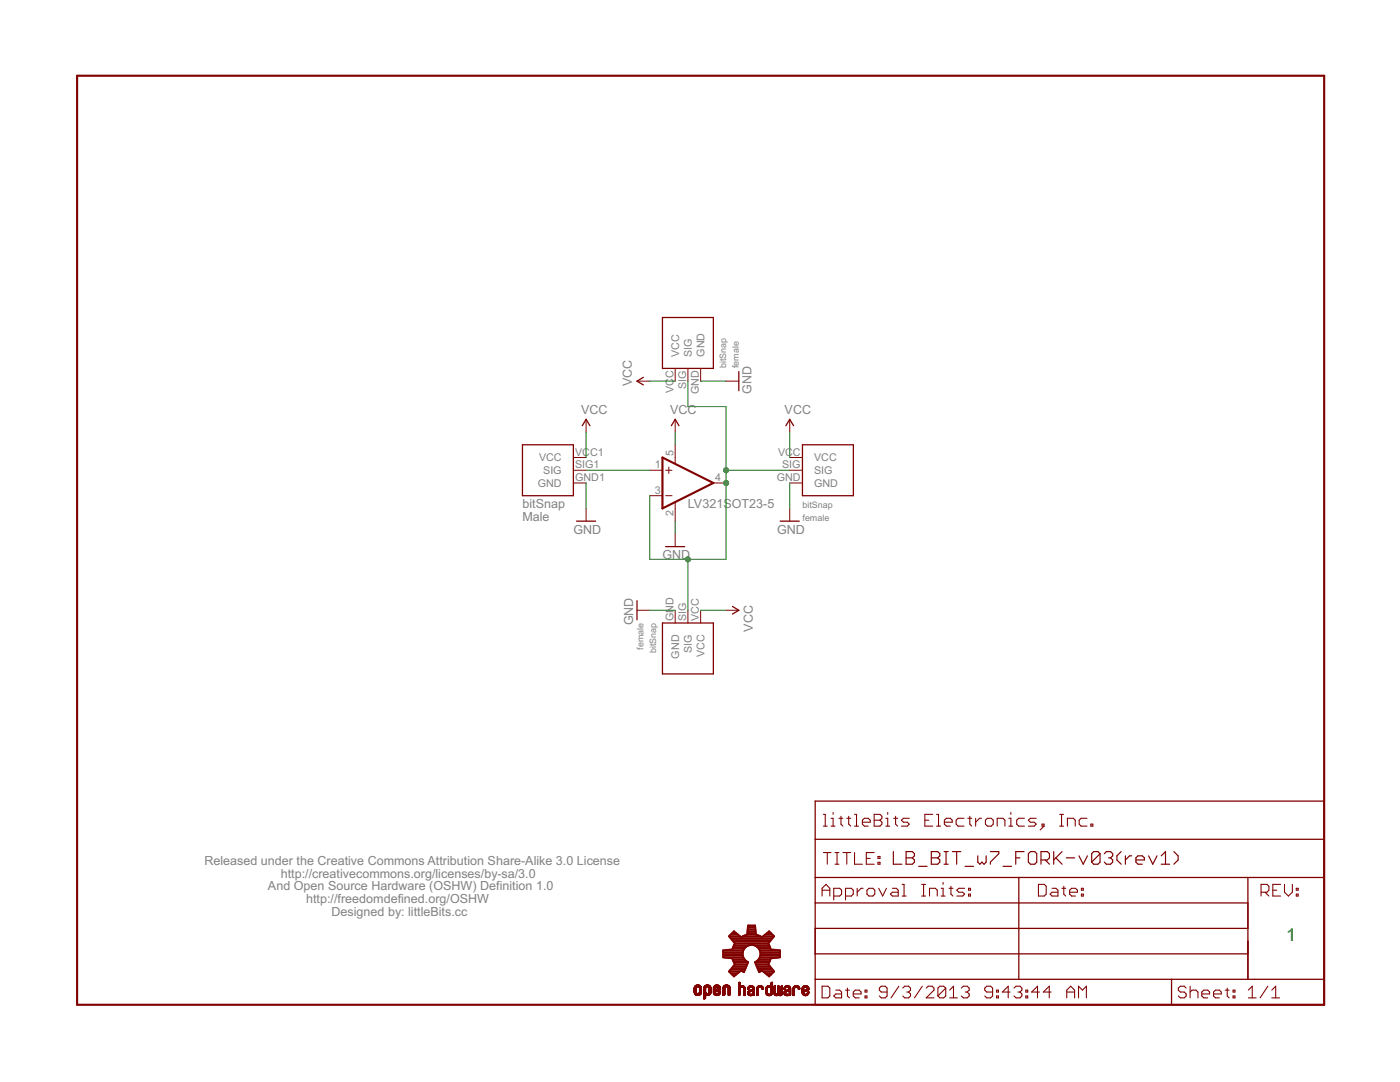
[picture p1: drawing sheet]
<svg xmlns="http://www.w3.org/2000/svg" width="279mm" height="216mm" viewBox="0 0 279 216" stroke-linecap="round" stroke-linejoin="round" font-family="sans-serif">
<g fill="none" stroke="#800000" stroke-width=".2">
<path d="M127.1 76.1h2.6M134.7 73.5v2.6M137.3 73.5v2.6M139.8 73.5v2.6M144.9 76.1h2.5M114.4 93.8h2.6M114.4 96.4h2.6M114.4 91.3h2.6M117 83.7v2.5M129.7 93.8h2.5M129.7 98.9h2.5M132.8 93.8h1.3"/>
<path d="M132.8 98.9h1.3M133.5 93.2v1.3M134.7 83.7v2.5M134.7 88.8v3.7M142.4 96.4h2.5M157.6 93.8h2.5M157.6 96.4h2.5M157.6 83.7v2.5M157.6 91.3h2.5M117 101.5v2.5M134.7 100.3v3.7M134.7 106.5v2.6"/>
<path d="M157.6 101.5v2.5M127.1 121.8h2.6M134.7 121.8v2.5M137.3 121.8v2.5M139.8 121.8v2.5M144.9 121.8h2.5M138.5 198h.5M138.5 198h.4M138.5 197.9h.4M138.5 197.8h.4M138.5 197.7h.4M138.5 197.6h.4"/>
<path d="M138.5 197.5h.4M138.5 197.4h.4M138.5 197.3h.4M138.5 197.2h.4M138.6 198.1h.4M138.6 198.2h.6M138.6 198.2h.5M138.6 196.9h1.3M138.6 198.3h1.3M138.6 196.8h1.3M138.7 196.8h1.1M138.7 196.7h1.1"/>
<path d="M138.7 198.5h1.1M138.8 196.7h.9M138.8 198.5h.9M138.9 196.6h.8M138.9 198.6h.7M138.9 196.6h.7M138.9 197.2h-.4M139 197.1h-.5M139 197.1h-.4M139 198.6h.5M139 197h-.4M139.1 197h-.5"/>
<path d="M139.1 196.5h.3M139.1 198.6h.3M139.4 197h.6M139.5 198.1h.5M139.5 197h.5M139.5 197.1h.5M139.6 197.1h.4M139.6 198h.4M139.6 197.9h.4M139.6 197.8h.4M139.6 197.7h.4M139.6 197.6h.4"/>
<path d="M139.6 197.5h.4M139.6 197.4h.4M139.6 197.3h.4M139.6 197.2h.4M139.8 198.4h-1.1M139.9 198.4h-1.2M139.9 198.3h-1.3M140 198.2h-.6M140 198.2h-.5M140 198.1h-.4M140.4 199.2h.4M140.4 199.1h.4"/>
<path d="M140.4 199h.4M140.4 198.9h.4M140.4 198.8h.4M140.4 198.7h.4M140.4 198.6h.4M140.4 198.5h1.3M140.4 198.3h1.4M140.4 198.2h.7M140.4 198.2h.6M140.4 198.1h.5M140.4 198h.4M140.4 197.9h.4"/>
<path d="M140.4 197.8h.4M140.4 197.7h.4M140.4 197.6h.4M140.4 197.5h.4M140.4 197.4h.4M140.4 197.3h.4M140.4 197.2h.4M140.5 199.3h.1M140.5 196.9h1.3M140.6 196.8h1.2M140.6 199.3h-.1M140.6 196.7h1.1"/>
<path d="M140.7 196.7h1M140.8 199.3h-.4M140.8 196.6h.8M140.8 199.2h-.4M140.8 196.6h.7M140.8 197.2h-.4M140.9 197.1h-.5M140.9 197.1h-.4M140.9 197h-.4M141 197h-.5M141 196.5h.3M141 198.6h.3"/>
<path d="M141.3 197h.6M141.4 198.2h.5M141.4 197h.5M141.4 198.6h-1M141.5 197.1h.4M141.5 198h.4M141.5 197.9h.4M141.5 197.8h.4M141.5 197.7h.4M141.5 197.6h.4M141.5 197.5h.4M141.5 197.4h.4"/>
<path d="M141.5 197.3h.4M141.5 197.2h.4M141.5 198.6h-1.1M141.6 198.5h-1.2M141.7 198.4h-1.3M141.8 198.4h-1.4M141.8 198.3h-1.4M141.8 196.9h-1.3M141.9 198.2h-.6M141.9 198.1h-.5M141.9 198.1h-.4M142.4 198.2h.5"/>
<path d="M142.4 198.1h.4M142.4 198h.4M142.4 197.5h1.4M142.4 197.4h.3M142.4 197.3h.3M142.4 197.2h.3M142.4 197.1h.4M142.4 198.2h.6M142.4 198.3h1.3M142.4 196.9h1.4M142.5 198.3h1.2M142.5 196.9h1.2"/>
<path d="M142.5 196.8h1.2M142.5 198.4h1.1M142.6 196.7h1M142.6 198.5h1M142.7 196.6h.8M142.7 198.6h.7M142.7 196.6h.7M142.8 198h-.4M142.8 197.2h-.4M142.8 197.1h-.4M142.8 198.6h.5M142.8 197.9h-.4"/>
<path d="M142.9 197.4h.9M142.9 197h-.5M142.9 197.9h-.5M142.9 198.6h.3M142.9 196.5h.3M143 197.4h.8M143.1 197.8h-.7M143.2 197.3h.6M143.2 197h.6M143.3 197.7h-.9M143.3 197h.5M143.3 197.1h.5"/>
<path d="M143.4 197.2h.4M143.4 198.1h.4M143.4 197.7h-1M143.4 197.1h.4M143.4 198h.4M143.4 197.9h.4M143.5 197.8h.3M143.5 197.6h-1.1M143.6 197.8h.2M143.6 197.6h-1.2M143.7 198.4h-1.2M143.7 197.7h.1"/>
<path d="M143.7 197.5h-1.3M143.8 198.2h-.6M143.8 198.2h-.5M143.8 198.1h-.5M144.3 198.6h.3M144.3 198.5h.4M144.3 198.4h.4M144.3 198.3h.4M144.3 198.2h.4M144.3 198.1h.4M144.3 198h.4M144.3 197.9h.4"/>
<path d="M144.3 197.8h.4M144.3 197.7h.4M144.3 197.6h.4M144.3 197.5h.4M144.3 197.4h.4M144.3 197.3h.4M144.3 197.2h.4M144.3 198.6h.1M144.3 197.1h.4M144.3 196.9h1.4M144.4 196.9h1.2M144.4 196.8h1.2"/>
<path d="M144.5 196.7h1M144.6 196.6h.8M144.6 198.5h-.3M144.7 196.6h.6M144.7 197.1h-.4M144.8 197h-.5M144.8 196.5h.4M145.2 197h.5M145.3 197.1h.4M145.3 198.6h.3M145.3 198.5h.4M145.3 198.4h.4"/>
<path d="M145.3 198.3h.4M145.3 198.2h.4M145.3 198.1h.4M145.3 198h.4M145.3 197.9h.4M145.3 197.8h.4M145.3 197.7h.4M145.3 197.6h.4M145.3 197.5h.4M145.3 197.4h.4M145.3 197.3h.4M145.3 197.2h.4"/>
<path d="M145.4 198.6h.1M145.7 198.5h-.4M147.4 198.6h.1M147.4 198.5h.3M147.4 198.4h.3M147.4 198.3h.3M147.4 198.2h.3M147.4 198.1h.3M147.4 198h.3M147.4 197.9h.3M147.4 197.8h.3M147.4 197.7h.3"/>
<path d="M147.4 197.6h.3M147.4 197.5h.3M147.4 197.4h.3M147.4 197.3h.3M147.4 197.2h.3M147.4 196.9h1.2M147.4 196.8h1.1M147.4 196.7h1M147.4 196.7h.3M147.4 196.6h.3M147.4 196.5h.3M147.4 196.4h.3"/>
<path d="M147.4 196.3h.3M147.4 196.2h.3M147.4 196.1h.3M147.4 196h.3M147.5 196h.2M147.6 198.6h-.2M147.7 198.6h-.3M147.7 197.2h-.3M147.8 197.1h-.4M147.8 196.7h.5M147.8 197h-.4M148 197h-.6"/>
<path d="M148.1 197h.6M148.3 197h.4M148.3 197.1h.4M148.4 197.1h.3M148.4 197.2h.3M148.5 198.6h.1M148.5 198.5h.2M148.5 198.4h.2M148.5 198.3h.2M148.5 198.2h.2M148.5 198.1h.2M148.5 198h.2"/>
<path d="M148.5 197.9h.2M148.5 197.8h.2M148.5 197.7h.2M148.5 197.6h.2M148.5 197.5h.2M148.5 197.4h.2M148.5 197.3h.2M148.7 198.6h-.2M149.2 198.3h.3M149.2 198.2h.3M149.2 198.1h.3M149.2 197.3h.3"/>
<path d="M149.2 198.4h.9M149.2 198.3h.4M149.2 197.5h.1M149.2 197.2h.3M149.3 198.4h.8M149.3 197h.3M149.3 198.5h.8M149.3 196.9h1.1M149.4 198.6h.7M149.4 197.4h-.2M149.4 196.9h1M149.4 196.8h1"/>
<path d="M149.4 197.7h1.2M149.5 197.4h-.3M149.5 198.6h.6M149.5 196.8h.8M149.5 197.2h-.3M149.5 198.1h-.3M149.5 198h-.3M149.5 196.7h.7M149.6 198.6h.5M149.6 197.1h-.4M149.6 198h-.4M149.6 197.6h1"/>
<path d="M149.6 196.7h.5M149.7 197.9h-.5M149.7 197.6h.9M149.8 198.7h.1M149.8 197.9h-.6M149.8 197.5h.8M149.8 197h-.5M149.9 197h.6M150 197.8h-.7M150 197.5h.6M150 197.4h.6M150.1 197.8h-.8"/>
<path d="M150.1 197h.4M150.1 197.1h.4M150.2 197.7h-.8M150.2 197.4h.4M150.2 197.1h.3M150.2 197.2h.4M150.2 197.8h.4M150.2 197.7h.4M150.2 197.3h.4M150.3 198.5h.3M150.3 198.4h.3M150.3 198.3h.3"/>
<path d="M150.3 198.2h.3M150.3 198.1h.3M150.3 198h.3M150.3 197.9h.3M150.3 197.8h.3M150.3 198.6h.1M150.5 198.6h-.2M150.6 198.6h-.3M151 198.6h.1M151 198.5h.3M151 198.4h.3M151 198.3h.3"/>
<path d="M151 198.2h.3M151 198.1h.3M151 198h.3M151 197.9h.3M151 197.8h.3M151 197.7h.3M151 197.6h.3M151 197.5h.3M151 197.4h.3M151 197.3h.3M151 197.2h.3M151.1 196.9h1.2"/>
<path d="M151.2 196.9h1M151.2 198.6h-.2M151.2 196.8h1M151.3 198.6h-.3M151.3 196.8h.8M151.3 197.3h-.3M151.3 197.2h-.3M151.3 196.7h.7M151.4 197.1h-.4M151.4 197.1h-.3M151.4 196.7h.6M151.5 197h-.4"/>
<path d="M151.6 197h-.5M151.8 197h.5M151.9 197h.4M152 197.1h.3M152 197.2h.4M152.1 197.2h.3M152.1 197.4h.2M152.1 197.3h.3M152.1 197.4h.1M152.4 197.3h-.3M152.8 198h.3M152.8 197.9h.3"/>
<path d="M152.8 197.8h.3M152.8 197.7h.3M152.8 197.6h.3M152.8 197.5h.3M152.8 197.4h.3M152.8 198.1h.3M152.8 197.3h.3M152.8 197.2h.3M152.8 198.2h.4M152.9 198.3h.3M152.9 198.3h.4M152.9 198.4h1.2"/>
<path d="M153 198.4h1.1M153 196.9h1.2M153 198.5h1M153 196.8h1.2M153.1 198.6h.8M153.1 196.8h1.1M153.2 198.6h.6M153.2 197.2h-.4M153.2 196.7h1M153.2 197.1h-.4M153.2 197.1h-.3M153.2 196.7h.6"/>
<path d="M153.3 197h-.4M153.4 198.7h.1M153.4 197h-.5M153.5 198.7h.1M153.6 197h.6M153.7 198.3h.4M153.7 197h.5M153.8 198.3h.3M153.8 197.1h.4M153.9 198.1h.3M153.9 197.2h.3M153.9 198h.3"/>
<path d="M153.9 197.9h.3M153.9 197.8h.3M153.9 197.7h.3M153.9 197.6h.3M153.9 197.5h.3M153.9 197.4h.3M153.9 197.3h.3M153.9 196.7h.3M153.9 196.6h.3M153.9 196.5h.3M153.9 196.4h.3M153.9 196.3h.3"/>
<path d="M153.9 196.2h.3M153.9 196.1h.3M154 196h.2M154.1 196h.1M154.2 198.2h-.4M154.2 198.2h-.3M154.5 198.3h.3M154.5 198.2h.3M154.5 198.2h.2M154.5 198.1h.2M154.5 198h.2M154.5 197.9h.2"/>
<path d="M154.5 197.8h.2M154.5 197.7h.2M154.5 197.6h.2M154.5 197.5h.2M154.5 197.4h.2M154.5 197.3h.2M154.5 197.2h.2M154.5 197.1h.2M154.5 197h.2M154.5 196.9h.2M154.5 196.8h.2M154.5 198.4h1.6"/>
<path d="M154.5 198.5h1.6M154.5 196.7h.2M154.6 198.5h1.5M154.6 198.6h1.4M154.6 196.7h.1M154.7 198.6h.5M155 198.7h.1M155.1 198.3h.4M155.2 198.2h.3M155.2 198.1h.2M155.2 198h.2M155.2 197.9h.2"/>
<path d="M155.2 197.8h.2M155.2 197.7h.2M155.2 197.6h.2M155.2 197.5h.2M155.2 197.4h.2M155.2 197.3h.2M155.2 197.2h.2M155.2 197.1h.2M155.2 197h.2M155.2 196.9h.2M155.2 196.8h.2M155.3 196.7h.1"/>
<path d="M155.4 198.6h.5M155.8 198.3h.3M155.8 198.2h.3M155.9 198.2h.2M155.9 198.1h.2M155.9 198h.2M155.9 197.9h.2M155.9 197.8h.2M155.9 197.7h.2M155.9 197.6h.2M155.9 197.5h.2M155.9 197.4h.2"/>
<path d="M155.9 197.3h.2M155.9 197.2h.2M155.9 197.1h.2M155.9 197h.2M155.9 196.9h.2M155.9 196.8h.2M156 196.7h.1M156.4 198.3h.4M156.4 198.2h.4M156.4 198.1h.4M156.4 197.3h.3M156.4 197.2h.4"/>
<path d="M156.5 198.3h.3M156.5 197.5h.1M156.5 197.2h.3M156.5 198.4h.8M156.5 197.1h.4M156.5 198.5h.8M156.6 198.5h.8M156.6 197.4h-.2M156.6 196.9h1M156.7 198.6h.7M156.7 196.8h.9M156.7 197.4h-.3"/>
<path d="M156.7 196.8h.8M156.7 198.6h.6M156.8 197.3h-.4M156.8 196.7h.7M156.8 198h-.4M156.8 198.6h.5M156.8 197.1h-.3M156.8 197.6h1M156.9 196.7h.5M156.9 197h-.4M157 197.9h-.5M157 197.6h.8"/>
<path d="M157.1 197.5h.7M157.1 197h-.6M157.2 197h.5M157.2 197.8h-.7M157.2 197.5h.6M157.3 197.4h.5M157.3 197.8h-.7M157.4 197h.4M157.4 197.1h.4M157.4 197.7h-.7M157.4 197.4h.4M157.5 197.2h.3"/>
<path d="M157.5 198.6h.1M157.5 198.5h.3M157.5 198.4h.3M157.5 198.3h.3M157.5 198.2h.3M157.5 198.1h.3M157.5 198h.3M157.5 197.9h.3M157.5 197.8h.3M157.5 197.7h.3M157.5 197.3h.3M157.7 196.9h-1.1"/>
<path d="M157.7 198.6h-.2M157.8 198.6h-.3M157.8 198.5h-.3M157.8 197.7h-1.1M158.3 198.6h.1M158.3 198.5h.2M158.3 198.4h.2M158.3 198.3h.2M158.3 198.2h.2M158.3 198.1h.2M158.3 198h.2M158.3 197.9h.2"/>
<path d="M158.3 197.8h.2M158.3 197.7h.2M158.3 197.6h.2M158.3 197.5h.2M158.3 197.4h.2M158.3 197.3h.2M158.3 197.2h.3M158.3 197.1h.4M158.4 196.9h1.1M158.4 198.6h-.1M158.4 196.9h1M158.5 196.8h.9"/>
<path d="M158.5 198.6h-.2M158.6 197.2h-.3M158.6 196.7h.7M158.6 197.1h-.3M158.7 196.7h.5M158.7 197h-.4M158.9 197h-.6M159 197h.5M159.2 197h.4M159.2 197.1h.4M159.3 197.2h.3M159.3 197.3h.3"/>
<path d="M159.3 197.4h.2M159.6 197.4h-.3M160.1 198.1h.3M160.1 198h.3M160.1 197.6h1.1M160.1 197.6h.3M160.1 197.5h.3M160.1 197.4h.3M160.1 197.3h.3M160.1 197.2h.3M160.1 198.2h.4M160.1 198.2h.3"/>
<path d="M160.1 198.3h.4M160.1 197.1h.4M160.1 198.4h1.2M160.2 196.9h1.1M160.2 198.4h1.1M160.2 198.5h1M160.3 198.5h.9M160.3 196.9h1M160.3 196.8h.9M160.3 198.6h.9M160.4 197.2h-.3M160.4 196.7h.7"/>
<path d="M160.4 198.6h.7M160.4 198h-.3M160.4 197.1h-.3M160.5 198.6h.5M160.5 196.7h.5M160.5 197h-.4M160.6 197.9h-.5M160.7 197.9h-.6M160.7 197h-.6M160.7 198.7h.1M160.8 197.5h.6M160.8 197.8h-.7"/>
<path d="M160.8 197h.6M160.8 197.4h.6M160.9 197.8h-.8M161 197.7h-.9M161 197.4h.4M161 197h.4M161 197.1h.4M161.1 197.1h.3M161.1 198.2h.3M161.1 197.3h.3M161.1 197.2h.3M161.1 198.1h.3"/>
<path d="M161.1 197.7h-1M161.2 198h.2M161.3 197.9h.1M161.3 197.6h-.8M161.4 198.3h-.4M161.4 198.2h-.3M161.4 197.5h-.8M161.4 198.1h-.3"/>
</g>
<path d="M15.4 15.1h248.9v185.4h-248.9zM132.2 91.3l10.2 5.1-10.2 5.1z" fill="none" stroke="#800000" stroke-width=".42"/>
<g fill="none" stroke="#800000" stroke-width=".25">
<path d="M128.4 75.3l-1.3 .8 1.3 .7M132.2 63.4h10.2v10.1h-10.2zM147.4 74.1v3.9M104.3 88.8h10.1v10.1h-10.1zM116.2 84.9l.8-1.2 .7 1.2M134 84.9l.7-1.2 .8 1.2M156.8 84.9l.8-1.2 .8 1.2M160.1 88.8h10.2v10.1h-10.2zM115.1 104h3.8M127.1 119.9v3.8M132.8 109.1h3.9M155.7 104h3.8"/>
<path d="M132.2 124.3h10.2v10.2h-10.2zM146.2 121l1.2 .8-1.2 .7M162.7 159.9h101.6v40.6h-101.6zM162.7 175.1h101.6M162.7 167.5h101.6M203.3 175.1v20.3M249 175.1v20.3M162.7 195.4h101.6M162.7 180.2h86.3M162.7 185.3h86.3M162.7 190.3h86.3M233.8 195.4v5.1"/>
</g>
<g fill="none" stroke="#800000" stroke-width=".21">
<path d="M164.1 178.8v-1.6l.7-.7 .8 .7v1.6M164.1 177.6h1.5M164.3 170.1h1.6M164.3 162.5h.4v2.3M164.3 164.8h.8M165.1 170.1v2.3M165.9 164.8h.7M165.9 163.3h.4v1.5M166.3 162.1v.4M166.4 178.8h1.2l.4-.4v-.8l-.4-.4h-1.2v2.4M166.6 170.1h.8M166.6 172.4h.8"/>
<path d="M167 170.1v2.3M167.4 163.3h.8M167.8 162.9v1.5l.4 .4M168.2 170.1h1.6M168.7 178.8h1.2l.4-.4v-.8l-.4-.4h-1.2v2.4M169 170.1v2.3M169 163.3h.8M169.4 162.9v1.5l.4 .4M170.5 170.1v2.3h1.6M170.5 162.5h.4v2.3M170.5 164.8h.8M171.1 177.2v1.6"/>
<path d="M172.1 164.1h1.6v-.4l-.4-.4h-.8l-.4 .4v.7l.4 .4h.8M172.3 177.2h-.4l-.8 .8M172.9 171.3h.8M173 177.6l.4-.4h.8l.4 .4v.8l-.4 .4h-.8l-.4-.4zM174.5 170.1h-1.6v2.3h1.6M174.5 162.5h1.1l.4 .4v.4l-.4 .4 .4 .4v.3l-.4 .4h-1.1zM174.5 163.7h1.1M175.2 172.1h.4v.3h-.4zM175.2 170.9h.4v.4h-.4zM175.4 177.2l.7 1.6 .8-1.6M176.8 164.8h.8M176.8 163.3h.4v1.5"/>
<path d="M177.2 162.1v.4M178.1 177.2h.8l.4 .4v1.2h-1.2l-.4-.4 .4-.4h1.2M178.4 163.3h.7M178.7 162.9v1.5l.4 .4M180 176.5h.4v2.3M180 178.8h.8M181.5 163.3h-1.2l-.4 .4 .4 .4h.8l.4 .3-.4 .4h-1.2M183.9 176.5h.8M183.9 178.8h.8M184.3 176.5v2.3M184.6 163.7h.8M185.5 178.8v-1.6h1.2l.3 .4v1.2"/>
<path d="M186.1 162.5h-1.5v2.3h1.5M186.9 162.5h.4v2.3M186.9 164.8h.8M187.8 178.8h.8M187.8 177.2h.4v1.6M188.2 176.1v.4M188.5 164.1h1.5v-.4l-.3-.4h-.8l-.4 .4v.7l.4 .4h.8M189.4 177.2h.8M189.8 176.8v1.6l.4 .4M192.4 163.3h-1.2l-.4 .4v.7l.4 .4h1.2M192.5 177.2h-1.2l-.4 .4 .4 .4h.8l.4 .4-.4 .4h-1.2M193.1 163.3h.8"/>
<path d="M193.3 178.4h.4v.4h-.4zM193.3 177.2h.4v.4h-.4zM193.5 162.9v1.5l.4 .4M194.7 163.3v1.5M195.9 163.3h-.4l-.8 .8M196.7 163.7l.4-.4h.7l.4 .4v.7l-.4 .4h-.7l-.4-.4zM199 164.8v-1.5h1.2l.4 .4v1.1M201.3 164.8h.8M201.3 163.3h.4v1.5M201.7 162.1v.4M204.4 163.3h-1.1l-.4 .4v.7l.4 .4h1.1M206.8 163.3h-1.2l-.4 .4 .4 .4h.8l.4 .3-.4 .4h-1.2"/>
<path d="M207.2 176.5h1.2l.4 .3v1.6l-.4 .4h-1.2zM208 164.4h.4v.4h-.4zM208.4 164.8l-.8 .8M210 177.2h.7l.4 .4v1.2h-1.1l-.4-.4 .4-.4h1.1M211.5 162.5h.8M211.5 164.8h.8M211.9 162.5v2.3M211.9 177.2h.8M212.3 176.8v1.6l.4 .4M213 164.8v-1.5h1.2l.4 .4v1.1M213.5 178h1.5v-.4l-.4-.4h-.7l-.4 .4v.8l.4 .4h.7M215.8 178.4h.4v.4h-.4z"/>
<path d="M215.8 177.2h.4v.4h-.4zM216.9 163.3h-1.1l-.4 .4v.7l.4 .4h1.1M217.7 164.4h.4v.4h-.4zM251.7 178h1.2l.3-.4v-.8l-.3-.3h-1.2v2.3M252.5 178l.7 .8M254 177.6h.8M255.6 176.5h-1.6v2.3h1.6M256.3 176.5v1.5l.8 .8 .8-.8v-1.5M258.7 178.4h.4v.4h-.4zM258.7 177.2h.4v.4h-.4zM164.1 196.8h1.1l.4 .4v1.5l-.4 .4h-1.1zM166.8 197.6h.8l.4 .4v1.1h-1.2l-.4-.4 .4-.4h1.2"/>
<path d="M168.7 197.6h.8M169.1 197.2v1.5l.4 .4M170.3 198.3h1.6v-.3l-.4-.4h-.8l-.4 .4v.7l.4 .4h.8M172.6 198.7h.4v.4h-.4zM172.6 197.6h.4v.4h-.4zM177 198h-1.1l-.4-.4v-.4l.4-.4h.8l.3 .4v1.5l-.3 .4h-.8l-.4-.4M179.4 196.8l-1.6 2.3M180.2 197.2l.4-.4h.7l.4 .4v.4l-.4 .4M181 198h.3M181.3 198l.4 .3v.4l-.4 .4h-.7l-.4-.4M184.1 196.8l-1.6 2.3M184.8 197.2l.4-.4h.8l.4 .4v.4l-1.6 1.5h1.6"/>
<path d="M188.7 197.2v1.5l-.4 .4h-.7l-.4-.4M188.7 197.2l-.4-.4h-.7l-.4 .4v1.5M188.7 197.2l-1.5 1.5M189.5 199.1h1.6M189.5 197.6l.8-.8v2.3M191.9 197.2l.4-.4h.7l.4 .4v.4l-.4 .4M192.6 198h.4M193 198l.4 .3v.4l-.4 .4h-.7l-.4-.4M198.1 198h-1.2l-.4-.4v-.4l.4-.4h.8l.4 .4v1.5l-.4 .4h-.8l-.4-.4M198.9 198.7h.4v.4h-.4zM198.9 197.6h.4v.4h-.4zM201.6 198h-1.6l1.2-1.2v2.3"/>
<path d="M202.4 197.2l.4-.4h.8l.3 .4v.4l-.3 .4M203.2 198h.4M203.6 198l.3 .3v.4l-.3 .4h-.8l-.4-.4M204.7 198.7h.4v.4h-.4zM204.7 197.6h.4v.4h-.4zM207.5 198h-1.6l1.2-1.2v2.3M209.8 198h-1.6l1.2-1.2v2.3M212.9 198h1.6M212.9 199.1v-1.5l.8-.8 .8 .8v1.5M215.2 199.1v-2.3l.8 .8 .8-.8v2.3M236.7 197.2l-.4-.4h-.7l-.4 .4v.4l.4 .4h.7l.4 .3v.4l-.4 .4h-.7l-.4-.4M237.5 198l.4-.4h.8l.4 .4v1.1"/>
<path d="M237.5 196.8v2.3M239.8 198.3h1.6v-.3l-.4-.4h-.8l-.4 .4v.7l.4 .4h.8M242.2 198.3h1.5v-.3l-.3-.4h-.8l-.4 .4v.7l.4 .4h.8M244.5 197.6h.8M244.9 197.2v1.5l.4 .4M246.1 198.7h.4v.4h-.4zM246.1 197.6h.4v.4h-.4zM249.1 199.1h1.6M249.1 197.6l.8-.8v2.3M253 196.8l-1.5 2.3M253.8 199.1h1.6M253.8 197.6l.8-.8v2.3"/>
</g>
<g fill="none" stroke="#800000" stroke-width=".23">
<path d="M178.3 169.9v2.5h1.7M180.8 169.9h1.3l.4 .4v.5l-.4 .4 .4 .4v.4l-.4 .4h-1.3zM180.8 171.2h1.3M183.3 172.9h1.7M185.9 169.9h1.2l.5 .4v.5l-.5 .4 .5 .4v.4l-.5 .4h-1.2zM185.9 171.2h1.2M188.4 172.4h.8M188.4 169.9h.8M188.8 169.9v2.5M190.1 169.9h1.6M190.9 169.9v2.5M192.6 172.9h1.7"/>
<path d="M195.1 170.8v1.2l.5 .4 .4-.4 .4 .4 .4-.4v-1.2M197.7 169.9h1.6v.4l-1.6 1.7v.4M200.2 172.9h1.7M202.7 171.2h.8M204.4 169.9h-1.7v2.5M205.2 170.3l.5-.4h.8l.4 .4v1.7l-.4 .4h-.8l-.5-.4zM207.8 171.6h1.2l.4-.4v-.9l-.4-.4h-1.2v2.5M208.6 171.6l.8 .8M210.3 169.9v2.5M210.7 171.2l1.3 1.2M212 169.9l-1.7 1.7M212.8 171.2h1.7"/>
<path d="M215.3 170.8l.9 1.6 .8-1.6M219.5 170.3v1.7l-.4 .4h-.8l-.4-.4M219.5 170.3l-.4-.4h-.8l-.4 .4v1.7M219.5 170.3l-1.6 1.7M220.4 170.3l.4-.4h.8l.5 .4v.5l-.5 .4M221.2 171.2h.4M221.6 171.2l.5 .4v.4l-.5 .4h-.8l-.4-.4M223.8 169.9l-.9 .9v.8l.9 .8M224.6 170.8v1.6M225.8 170.8h-.4l-.8 .8M226.7 171.6h1.7v-.4l-.4-.4h-.9l-.4 .4v.8l.4 .4h.9M229.2 170.8l.9 1.6 .8-1.6"/>
<path d="M231.8 172.4h1.6M231.8 170.8l.8-.9v2.5M234.3 169.9l.8 .9v.8l-.8 .8"/>
</g>
<g fill="none" stroke="#800000" stroke-width=".38">
<path d="M144.3 190.7h4M144.3 190.4h3.9M144.3 190h3.9M144.3 189.7h4M144.7 191.1h3.7M145.5 193.9h2.2M145.5 186.9h2.2M145.8 193.5h2.9M145.8 186.5h1.5M145.8 187.2h8.4M145.8 194.2h1.4M146 193.2h2.8"/>
<path d="M146.1 187.6h7.8M146.1 186.2h.8M146.2 194.6h.6M146.2 189.3h2.3M146.2 191.4h2.4M146.3 189h2.5M146.3 192.8h2.7M146.3 191.8h2.6M146.4 187.9h7.2M146.5 188.6h3M146.5 185.8l1.4 1.2 1.2-.5 .2-1.8h1.4l.2 1.8 1.2 .5 1.4-1.2 1 1-1.2 1.5 .5 1.1 1.9 .2v1.4l-1.9 .2-.5 1.2 1.2 1.4-1 1-1.4-1.1-.6 .3-.8-2a1.79 1.79 0 0 0 .7-2.8 1.79 1.79 0 0 0-2.8 0 1.79 1.79 0 0 0 .7 2.8l-.8 2-.6-.3-1.4 1.1-1-1 1.2-1.4-.5-1.2-1.9-.2v-1.4l1.9-.2 .5-1.1-1.2-1.5zM146.5 192.1h2.7"/>
<path d="M146.6 192.5h2.5M146.6 188.3h6.7M148.1 186.9h3.7M148.3 193.9h.2M149 186.5h1.9M149.1 186.2h1.7M149.2 185.8h1.6M149.2 185.5h1.6M149.2 185.1h1.5M149.3 184.8h1.4M150.5 188.6h3M150.7 192.1h2.8"/>
<path d="M150.9 192.5h2.5M151 192.8h2.6M151 191.8h2.6M151.1 189h2.6M151.2 193.2h2.7M151.3 193.5h2.9M151.4 191.4h2.4M151.4 193.9h.3M151.4 189.3h2.4M151.6 191.1h3.7M151.6 189.7h4.1M151.7 190.7h4"/>
<path d="M151.7 190h4M151.8 190.4h3.9M152.2 186.9h2.3M152.3 193.9h2.2M152.7 186.5h1.5M152.7 194.2h1.4M153.1 186.2h.8M153.2 194.6h.6"/>
</g>
<g fill="none" stroke="#008000" stroke-width=".2">
<path d="M129.7 76.1h5M137.3 76.1v5h7.6v30.5h-15.2v-12.7M139.8 76.1h5.1M117 93.8h12.7M117 86.2v5.1M117 96.4v5.1M134.7 86.2v2.6M144.9 93.8h12.7M157.6 86.2v5.1M157.6 96.4v5.1M134.7 104v2.5M137.3 111.6v10.2"/>
<path d="M129.7 121.8h5M139.8 121.8h5.1"/>
</g>
<g fill="#008000" stroke="#008000" stroke-width=".2">
<circle cx="144.9" cy="96.4" r=".51"/>
<circle cx="144.9" cy="93.8" r=".51"/>
<circle cx="137.3" cy="111.6" r=".51"/>
</g>
<text font-size="4" fill="#008000" x="256.7" y="187.8">1</text>
<g font-size="2.8" fill="#808080">
<text x="126.1" y="77.1" transform="rotate(-90 126.1 77.1)">VCC</text>
<text x="116" y="82.7">VCC</text>
<text x="133.7" y="82.7">VCC</text>
<text x="150" y="78.6" transform="rotate(-90 150 78.6)">GND</text>
<text x="156.6" y="82.7">VCC</text>
<text x="104.3" y="101.4">bitSnap</text>
<text x="137.3" y="101.4">LV321SOT23-5</text>
<text x="104.3" y="104">Male</text>
<text x="114.4" y="106.5">GND</text>
<text x="155.1" y="106.5">GND</text>
<text x="132.2" y="111.6">GND</text>
<text x="126.4" y="124.8" transform="rotate(-90 126.4 124.8)">GND</text>
<text x="150.2" y="126" transform="rotate(-90 150.2 126)">VCC</text>
<text x="40.8" y="172.6">Released under the Creative Commons Attribution Share-Alike 3.0 License</text>
<text x="53.5" y="177.6">And Open Source Hardware (OSHW) Definition 1.0</text>
<text x="56" y="175.1">http://creativecommons.org/licenses/by-sa/3.0</text>
<text x="61.1" y="180.2">http://freedomdefined.org/OSHW</text>
<text x="66.2" y="182.7">Designed by: littleBits.cc</text>
</g>
<g font-size="2.4" fill="#808080">
<text x="135.5" y="71.2" transform="rotate(-90 135.5 71.2)">VCC</text>
<text x="138.1" y="71.2" transform="rotate(-90 138.1 71.2)">SIG</text>
<text x="140.6" y="71.2" transform="rotate(-90 140.6 71.2)">GND</text>
<text x="134.4" y="75.4" transform="rotate(-90 134.4 75.4)">C</text>
<text x="136.9" y="77.6" transform="rotate(-90 136.9 77.6)">SIG</text>
<text x="134.4" y="78.4" transform="rotate(-90 134.4 78.4)">VC</text>
<text x="139.5" y="78.6" transform="rotate(-90 139.5 78.6)">GND</text>
<text x="107.6" y="92.1">VCC</text>
<text x="108.4" y="94.6">SIG</text>
<text x="114.8" y="90.9">VCC1</text>
<text x="114.8" y="93.5">SIG1</text>
<text x="130.7" y="93.5">1</text>
<text x="134.4" y="90.9" transform="rotate(-90 134.4 90.9)">5</text>
<text x="155.3" y="90.9">VC</text>
<text x="156.1" y="93.5">SIG</text>
<text x="158.2" y="90.9">C</text>
<text x="162.5" y="92.1">VCC</text>
<text x="162.5" y="94.6">SIG</text>
<text x="107.3" y="97.1">GND</text>
<text x="114.8" y="96">GND1</text>
<text x="130.7" y="98.6">3</text>
<text x="142.7" y="96">4</text>
<text x="155" y="96">GND</text>
<text x="162.5" y="97.1">GND</text>
<text x="134.4" y="103" transform="rotate(-90 134.4 103)">2</text>
<text x="134.4" y="123.9" transform="rotate(-90 134.4 123.9)">GND</text>
<text x="136.9" y="123.9" transform="rotate(-90 136.9 123.9)">SIG</text>
<text x="139.5" y="123.9" transform="rotate(-90 139.5 123.9)">VCC</text>
<text x="135.5" y="131.4" transform="rotate(-90 135.5 131.4)">GND</text>
<text x="138.1" y="130.3" transform="rotate(-90 138.1 130.3)">SIG</text>
<text x="140.6" y="131.1" transform="rotate(-90 140.6 131.1)">VCC</text>
</g>
<g font-size="2" fill="#808080">
<text x="144.9" y="73.5" transform="rotate(-90 144.9 73.5)">bitSnap</text>
<text x="147.5" y="73.5" transform="rotate(-90 147.5 73.5)">female</text>
<text x="160.1" y="101.4">bitSnap</text>
<text x="160.1" y="104">female</text>
<text x="128.4" y="129.7" transform="rotate(-90 128.4 129.7)">female</text>
<text x="130.9" y="130.4" transform="rotate(-90 130.9 130.4)">bitSnap</text>
</g>
</svg>
